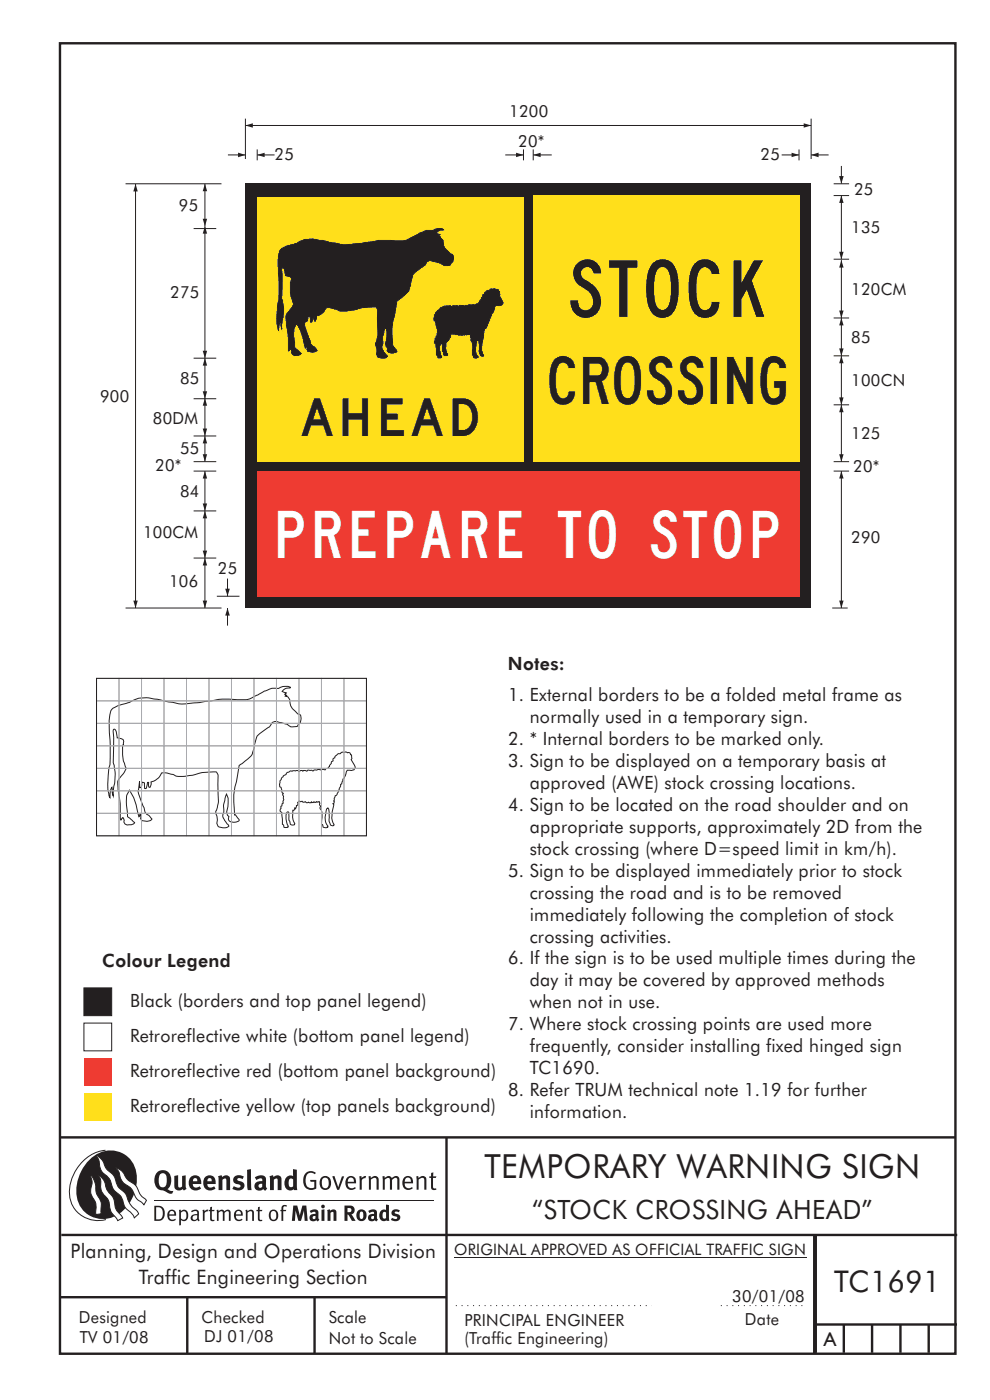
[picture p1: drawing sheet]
<svg xmlns="http://www.w3.org/2000/svg" width="210mm" height="297mm" viewBox="0 0 210 297" stroke-linecap="round" stroke-linejoin="round" font-family="sans-serif">
<g fill="none" stroke="#231f20" stroke-width=".51">
<path d="M12.7 9.2h190v278h-190zM12.7 241.3h190M94.7 241.4v45.8M12.7 275.2h82M13 262h190M39.7 275.2v12M66.7 275.2v12M172.7 262.2v25M173 262.1v24.9M173 281h30M179 281v6M185 281v6"/>
<path d="M191 281v6M197 281v6"/>
</g>
<path d="M96.3 266.7h74.7" fill="none" stroke="#231f20" stroke-width=".21"/>
<g fill="#231f20">
<path d="M64.9 248.8a1.61 1.61 0 0 1 2.1 0l-.2 .3a1.17 1.17 0 0 0-1.4-.2 1.17 1.17 0 0 0-.6 1.3 1.42 1.42 0 0 0 1.2 1.9l.7-.2v-1.2h-.8l-.1-.4h1.3v1.8a1.82 1.82 0 0 1-2.2 0 1.82 1.82 0 0 1-.6-2.1l.2-.7z" fill-rule="evenodd"/>
<path d="M68.2 249.7a1.77 1.77 0 0 0 .4 2.7 1.39 1.39 0 0 0 1.4-.5 1.39 1.39 0 0 0 .2-1.5 1.19 1.19 0 0 0-2-.7zM68.5 250a.83 .83 0 0 1 1 .1 .83 .83 0 0 1 .2 .9 .75 .75 0 0 1-.6 1.1 .75 .75 0 0 1-.8-.8v-1z" fill-rule="evenodd"/>
<path d="M70.5 249.6l.4-.1 .8 2.4 .8-2.3h.5l-1.1 2.8h-.4z" fill-rule="evenodd"/>
<path d="M73.6 249.9a1.74 1.74 0 0 0 .5 2.5l.9-.1 .5-.2-.2-.3a.89 .89 0 0 1-1.1 .2 .89 .89 0 0 1-.4-1h1.7a1.15 1.15 0 0 0-.4-1.3 1.15 1.15 0 0 0-1.5 .2zM74 250a.67 .67 0 0 1 .8-.1 .67 .67 0 0 1 .3 .8h-1.3z" fill-rule="evenodd"/>
<path d="M76.2 249.6l.4-.1 .1 .4 .5-.4h.5l-.2 .5a.61 .61 0 0 0-.8 .6v1.8h-.4z" fill-rule="evenodd"/>
<path d="M78.1 249.6l.5-.1 .1 .4a.89 .89 0 0 1 .9-.4 .89 .89 0 0 1 .7 .7v2.2h-.4v-2.2l-.1-.2-.3-.1-.8 .4v2.1h-.4z" fill-rule="evenodd"/>
<path d="M81.1 249.6l.4-.1 .1 .4a.83 .83 0 0 1 .8-.4 .83 .83 0 0 1 .7 .4 .86 .86 0 0 1 .9-.4 .86 .86 0 0 1 .7 .7v2.2h-.4l-.1-2.3a.5 .5 0 0 0-.8 0l-.2 .2v2.1h-.5v-2.2l-.4-.3-.7 .4v2.1h-.4z" fill-rule="evenodd"/>
<path d="M85.7 249.9a1.74 1.74 0 0 0 .5 2.5l.9-.1 .5-.2-.2-.3a.89 .89 0 0 1-1.1 .2 .89 .89 0 0 1-.4-1h1.7a1.15 1.15 0 0 0-.5-1.3 1.15 1.15 0 0 0-1.4 .2zM86 250a.67 .67 0 0 1 .9-.1 .67 .67 0 0 1 .3 .8h-1.3z" fill-rule="evenodd"/>
<path d="M88.3 249.6l.4-.1 .1 .4a.89 .89 0 0 1 .9-.4 .89 .89 0 0 1 .7 .7v2.2h-.4v-2.2l-.1-.2-.3-.1-.8 .4v2.1h-.4z" fill-rule="evenodd"/>
<path d="M91.5 248.8l.4-.1v.9h.7l-.2 .3h-.5v2.1l.1 .1h.5l.1 .3a.71 .71 0 0 1-1.2-.6v-1.9h-.3v-.3h.3z" fill-rule="evenodd"/>
<path d="M37 249.5l.8-.2v2a.46 .46 0 0 0 .2 .6 .46 .46 0 0 0 .6-.2v-2.2l.8-.2v2.4l.2 .5-.6 .4-.2-.4a1.03 1.03 0 0 1-1.2 .3 1.03 1.03 0 0 1-.6-1.1z" fill-rule="evenodd"/>
<path d="M40.4 249.8a1.64 1.64 0 0 0 0 2.2 1.64 1.64 0 0 0 2.3 .1l-.4-.4a.78 .78 0 0 1-.9 .3 .78 .78 0 0 1-.5-.8h1.8a1.37 1.37 0 0 0-.6-1.7 1.37 1.37 0 0 0-1.7 .3zM41 250.1a.48 .48 0 0 1 .7-.1 .48 .48 0 0 1 .2 .6h-1z" fill-rule="evenodd"/>
<path d="M43.5 249.8a1.65 1.65 0 0 0-.2 1.9 1.65 1.65 0 0 0 1.9 .8l.5-.4-.3-.4a.78 .78 0 0 1-.9 .3 .78 .78 0 0 1-.5-.8h1.8a1.37 1.37 0 0 0-.6-1.7 1.37 1.37 0 0 0-1.7 .3zM44.1 250.1a.48 .48 0 0 1 .6-.1 .48 .48 0 0 1 .2 .6h-.9z" fill-rule="evenodd"/>
<path d="M46.3 249.5l.7-.2 .1 .4a.95 .95 0 0 1 1-.3 .95 .95 0 0 1 .7 .8v2.3h-.8v-2.3l-.3-.2-.5 .3v2.2h-.8z" fill-rule="evenodd"/>
<path d="M49.7 249.7a1.73 1.73 0 0 1 2-.1l-.2 .5-.6-.2a.42 .42 0 0 0-.6 .3l.2 .3a1.23 1.23 0 0 1 1.4 1 1.47 1.47 0 0 1-2.3 .9l-.3-.2 .3-.6 .7 .3a.47 .47 0 0 0 .7-.3 .87 .87 0 0 0-1-.5l-.4-.2-.1-.4z" fill-rule="evenodd"/>
<path d="M54.1 249.8l.3 .5 .3-.2a.62 .62 0 0 1 .9 .1v.4a1.21 1.21 0 0 0-1.3 .3 1.21 1.21 0 0 0-.2 1.3 1.19 1.19 0 0 0 1.7 0l.5 .4 .4-.5-.3-.3v-1.4a.96 .96 0 0 0-1.3-1.1zM55 251.2l.6-.1v.7a.43 .43 0 0 1-.6 .1 .43 .43 0 0 1 0-.7z" fill-rule="evenodd"/>
<path d="M57.2 249.5l.7-.2 .1 .4a.95 .95 0 0 1 1-.3 .95 .95 0 0 1 .7 .8v2.3h-.8v-2.3l-.3-.2-.5 .3v2.2h-.8z" fill-rule="evenodd"/>
<path d="M62.2 248v1.5a1.29 1.29 0 0 0-1.4 .2 1.29 1.29 0 0 0-.5 1.3 1.24 1.24 0 0 0 .5 1.3 1.24 1.24 0 0 0 1.5 0l.1 .2h.7l-.1-4.3zM61.5 250.1l.4-.1 .3 .2v1.5l-.3 .1a.48 .48 0 0 1-.6-.4 1.52 1.52 0 0 1 .2-1.3z" fill-rule="evenodd"/>
<path d="M52.4 248.2l.8-.2 .2 4.5h-.8l-.1-.2z" fill-rule="evenodd"/>
</g>
<path d="M22.4 244a9 9 0 0 0-7.4 10.9 6.2 6.2 0 0 0 7.5 3.8M32.7 254.6h59.4" fill="none" stroke="#231f20" stroke-width=".21"/>
<path d="M19.1 245.9a5.7 5.7 0 0 1 6.5-1.4 5.7 5.7 0 0 1 3.4 5.7 8.6 8.6 0 0 1-6.2 8.3 5.7 5.7 0 0 1-6.5-7 9.9 9.9 0 0 1 2.8-5.6z" fill-rule="evenodd" fill="#231f20"/>
<path d="M24.4 247.7a3.1 3.1 0 0 1 2.3 2.2l.8 .7a3.2 3.2 0 0 1 2 2.4l.4 .6 1.2 1.1-.6 .9-.2-.3a3.5 3.5 0 0 1-1.9-2.1 3.8 3.8 0 0 0-2.1-2.2 3.5 3.5 0 0 1-1-2.2zM20.4 245.1a3.4 3.4 0 0 1 1.9 2.5l.7 .8a3.3 3.3 0 0 1 1.7 2.6 4.4 4.4 0 0 0 1.7 2l.3 .3a6.1 6.1 0 0 0 2.5 3.7l.2 .5-.9 .9a6.1 6.1 0 0 0-1.9-2.3l-.4-.7a3.6 3.6 0 0 0-1.9-2.8l-.6-1a3.6 3.6 0 0 0-1.9-2.8 3.7 3.7 0 0 1-.8-2.4zM21 249.3a3.4 3.4 0 0 1 1.5 2.7l.6 1a3.8 3.8 0 0 1 1.4 3.1l.3 .7 1.2 1.6-1 .5-.5-.7a3.2 3.2 0 0 1-1.3-2.8 4.3 4.3 0 0 0-1.4-2.2 4.7 4.7 0 0 1-.5-2.9zM19.2 249.3a5.1 5.1 0 0 1 1.2 3.7l.3 .7a3.1 3.1 0 0 1 .7 3l.1 .8-1.1 .2-.1-.8a3.5 3.5 0 0 0-.9-3.3 3.6 3.6 0 0 1 .1-2.5z" fill-rule="evenodd" fill="#fff" stroke="#231f20" stroke-width=".21"/>
<g fill="#231f20">
<path d="M33.4 248.7a2.51 2.51 0 0 0 .4 3.7l.8 .1a2.78 2.78 0 0 0 2 .7l.2-.6h-.6l-.7-.3a2.56 2.56 0 0 0 0-3.8 1.83 1.83 0 0 0-2.1 .2zM34 249.1a.87 .87 0 0 1 1 0 .87 .87 0 0 1 .4 .9v.4a1.17 1.17 0 0 1-.9 1.5l-.3-.1a2.38 2.38 0 0 1-.2-2.7z" fill-rule="evenodd"/>
<path d="M33.1 256.1v2.6a1.12 1.12 0 0 0 1.2-.3 1.12 1.12 0 0 0 .2-1.2l-.1-.5-.3-.4zM32.7 255.8h1.1a1.67 1.67 0 0 1 1.2 1.6 1.67 1.67 0 0 1-1.3 1.6h-1zM36.1 257.1l-.2 .5h1.1a.55 .55 0 0 0-.3-.6 .55 .55 0 0 0-.6 .1zM35.8 256.9a.95 .95 0 0 1 1.2-.1 .95 .95 0 0 1 .4 1.1h-1.5a.72 .72 0 0 0 .4 .8 .72 .72 0 0 0 .9-.2l.1 .3a1.15 1.15 0 0 1-1.5 0 1.15 1.15 0 0 1-.2-1.5zM38.4 257.3v1.2a.7 .7 0 0 0 .9 .1 .7 .7 0 0 0 .2-.9 .61 .61 0 0 0-.4-.7 .61 .61 0 0 0-.7 .3zM38 256.7l.3-.1 .1 .4a.95 .95 0 0 1 1.2-.2 .95 .95 0 0 1 .3 1.2 .92 .92 0 0 1-.5 .9 .92 .92 0 0 1-1-.1v1.1l-.4 .1zM40.9 258a.5 .5 0 0 0 .2 .8 .5 .5 0 0 0 .7-.4v-.6zM40.5 256.9a1 1 0 0 1 1.7 .3v1.4l.2 .2-.2 .3-.3-.4a.78 .78 0 0 1-1.4 0 .78 .78 0 0 1 .8-1.1h.5a.58 .58 0 0 0-.3-.7 .58 .58 0 0 0-.7 .2zM43 256.7l.3-.1 .1 .4 .3-.3 .5-.1-.2 .4a.52 .52 0 0 0-.6 .5v1.5h-.4zM44.6 256.1l.4-.1-.1 .7h.6l-.1 .2h-.5v1.5a.35 .35 0 0 0 .6 .3v.3a.57 .57 0 0 1-.6 .1 .57 .57 0 0 1-.3-.6v-1.6h-.3v-.2h.3zM45.9 256.7l.4-.1 .1 .4 .2-.2a.64 .64 0 0 1 1 .2 .7 .7 0 0 1 .8-.4 .7 .7 0 0 1 .5 .6v1.8h-.4v-1.7l-.2-.4-.7 .4v1.7h-.3v-1.7a.38 .38 0 0 0-.3-.4 .38 .38 0 0 0-.5 .2l-.1 .2v1.7h-.4zM50.2 257.1l-.2 .5h1.1a.55 .55 0 0 0-.2-.6 .55 .55 0 0 0-.7 .1zM49.9 256.9a.95 .95 0 0 1 1.2-.1 .95 .95 0 0 1 .4 1.1h-1.5a.72 .72 0 0 0 .4 .8 .72 .72 0 0 0 .9-.2l.1 .3a1.15 1.15 0 0 1-1.5 0 1.15 1.15 0 0 1-.2-1.5zM52.1 256.7l.3-.1 .1 .4a.72 .72 0 0 1 .8-.4 .72 .72 0 0 1 .6 .6v1.8h-.4v-1.6a.45 .45 0 0 0-.3-.5 .45 .45 0 0 0-.5 .2l-.2 .2v1.7h-.3zM54.7 256.1l.4-.1v.7h.6l-.1 .2h-.5v1.5a.35 .35 0 0 0 .5 .3v.3a.57 .57 0 0 1-.6 .1 .57 .57 0 0 1-.3-.6v-1.6h-.3v-.2h.3zM57.6 257.1l-.2 .7a.65 .65 0 0 0 .3 .8 .65 .65 0 0 0 .8-.2l.1-.1a.93 .93 0 0 0-.7-1.4zM57.3 256.9a1.12 1.12 0 0 1 1.4 0 1.12 1.12 0 0 1 .2 1.5 1.01 1.01 0 0 1-1.2 .6 1.01 1.01 0 0 1-.7-1.2zM59.9 255.8l.5-.2 .5 .2-.2 .2-.3-.1-.3 .2v.6h.6l-.1 .2h-.5v2.1h-.4v-2.1h-.2v-.2h.2zM62.2 255.8l-.3 3.2h.7l.1-2.3 .6 2.3h.5l.7-2.3 .1 2.3h.7l-.3-3.2h-.9l-.5 2.1-.5-2.1zM65.7 256.9l.3 .4a.51 .51 0 0 1 .5-.3 .51 .51 0 0 1 .4 .4v.1a.88 .88 0 0 0-1.1 .4 .88 .88 0 0 0 .2 1.1 .9 .9 0 0 0 1.1-.2l.3 .3 .4-.4-.3-.3v-1a.87 .87 0 0 0-.4-.9 .87 .87 0 0 0-1 .2zM66.4 258h.5v.5l-.1 .1h-.3l-.2-.2zM68.2 256.7v2.3h.6v-2.4zM68.1 255.9a.4 .4 0 0 0 .8 0 .4 .4 0 0 0-.8 0zM69.4 256.7l.1 2.3h.6v-1.7a.33 .33 0 0 1 .4-.2 .33 .33 0 0 1 .2 .3v1.6h.7v-1.7a.75 .75 0 0 0-.6-.7 .75 .75 0 0 0-.8 .2v-.3zM73.1 255.8v3.2h.6v-1.4l.3 .3 .7 1.1h.7l-.9-1.4a.94 .94 0 0 0 .7-1 .94 .94 0 0 0-.9-.8zM73.7 256.3a.51 .51 0 0 1 .7 .1 .51 .51 0 0 1-.1 .7l-.6 .1zM75.9 256.9a1.19 1.19 0 0 0-.1 1.7 1.19 1.19 0 0 0 1.7 0 1.19 1.19 0 0 0 0-1.6 1.19 1.19 0 0 0-1.6-.1zM76.5 257.1l.2-.1a.99 .99 0 0 1 0 1.6 1.06 1.06 0 0 1-.2-1.5zM78.1 256.9l.3 .4a.51 .51 0 0 1 .5-.3 .51 .51 0 0 1 .4 .4v.1a.88 .88 0 0 0-1.1 .4 .88 .88 0 0 0 .2 1.1 .9 .9 0 0 0 1.1-.2l.3 .3 .4-.4-.2-.3v-1a.87 .87 0 0 0-.5-.9 .87 .87 0 0 0-1 .2zM78.9 258h.4v.5l-.1 .1h-.3l-.2-.2zM81.9 255.5v1.2a1.2 1.2 0 0 0-1.4 .6 1.2 1.2 0 0 0 .2 1.4l.5 .3 .8-.1v.1h.6l-.1-3.4zM81.4 257.1l.5 .1-.1 1.2a.46 .46 0 0 1-.5 0 .46 .46 0 0 1-.2-.5zM83.3 256.8a.79 .79 0 0 0-.2 .9 .79 .79 0 0 0 1 .4 .33 .33 0 0 1 0 .5 .33 .33 0 0 1-.5 0l-.5-.3-.2 .5a1.15 1.15 0 0 0 1.2 .3 1.15 1.15 0 0 0 .8-1 1.49 1.49 0 0 0-1.2-.8 .4 .4 0 0 1 .3-.3 .4 .4 0 0 1 .4 .1l.2 .1 .2-.4a1.47 1.47 0 0 0-1.5 0z" fill-rule="evenodd"/>
</g>
<path d="M17.8 209.6h5.9v5.9h-5.9z" fill-rule="evenodd" fill="#231f20" stroke="#231f20" stroke-width=".21"/>
<path d="M17.8 232h5.9v5.9h-5.9z" fill-rule="evenodd" fill="#ffdf1b"/>
<path d="M17.8 224.5h5.9v5.9h-5.9z" fill-rule="evenodd" fill="#ee1d23"/>
<path d="M17.8 217h5.9v5.9h-5.9z" fill-rule="evenodd" fill="#fff" stroke="#231f20" stroke-width=".21"/>
<path d="M96.7 277h41.5M152.9 277h17.4" fill="none" stroke="#231f20" stroke-width=".21" stroke-dasharray=".2 1" stroke-linecap="butt"/>
<path d="M52.1 26.6h120M20.5 143.9h57.2v33.4h-57.2zM23.9 150.3a6.4 6.4 0 0 1 2.8-1l.4-.2a7 7 0 0 1 5.9-.8l3.1 .6a17.2 17.2 0 0 0 7.7-.1 29.9 29.9 0 0 1 8.1-.4 4.2 4.2 0 0 0 2.4-.9l2.1-1a3.5 3.5 0 0 1 2.7-.4 2.48 2.48 0 0 1 2.5-.2l-.4 .1a1.54 1.54 0 0 0-1.3 .7l.8 .3-.3 .3 .4 .3-.3 .1 .5 .1 .3 .4a3.6 3.6 0 0 0 2.4 3.4 1.76 1.76 0 0 1-.4 2.1l-.3 .4-1.2 .1a7.5 7.5 0 0 0-3.7-1.1l-.4 .3-.5 .8-1.8 1.2a3.7 3.7 0 0 0-1.5 3.1 3.5 3.5 0 0 1-1.9 2.9l-1.3 1-.5 3.4a17.5 17.5 0 0 0-.4 7.1h.2l.7 1a1.48 1.48 0 0 1-2.2 0v-.7l-.3-.2-.1-.7a5.5 5.5 0 0 0-.1-3.8l-.3 1.2a4 4 0 0 0-.2 2.3l-.1 .4a2.28 2.28 0 0 0 .9 2.5l.2 .2a.75 .75 0 0 1-1.1 .5 1.15 1.15 0 0 1-1.4-1v-1.2a1.9 1.9 0 0 1 .1-2.1l.2-1.3v-5.5l-.5-.8-1.4 .1a8.8 8.8 0 0 0-3.5 .6l-3 .3-2.5-.7h-1.1a3.3 3.3 0 0 1-2.3 1.9l.1 .4-.3 .7a.71 .71 0 0 1-.3-1h-.2l-.2 1.1-.3 .2h-.1l-.1-1.2-.5-.2-.1 .9-.1 .3h-.3v-1.3l-.3 2.1 1.3 3.5a1.69 1.69 0 0 0 1.1 1.7l.5 .6a1.64 1.64 0 0 1-2.3 .1l-.2-1.1-.2 .6-1.1-4.1-.9-1.6-.1 .1a5.3 5.3 0 0 0-.4 4.3v1.2l1.6 1.3a1.48 1.48 0 0 1-2.2 .1l-.1-.2a.62 .62 0 0 0-.3-.9l-.3 .5-.2-.4v-3.4l-.5-3.4a2.21 2.21 0 0 1 1-2.4l.3-.4a1.36 1.36 0 0 0 .1-1.9 9.1 9.1 0 0 1-.2-4.8 1.13 1.13 0 0 0-1.3-.8l-.2-1.2-.2-.4-.3-.2-.2 .1v.3l.1 4.3a6.8 6.8 0 0 0 .1 2.9 17.4 17.4 0 0 1-.2 5.9v.7l-.3-1.9-.3 1.1-.1 1.1a14.4 14.4 0 0 1 0-7.3l.1-3.5a31.5 31.5 0 0 1 0-7l.1-.7zM60.1 164.6l.6-.3v-.3a2.9 2.9 0 0 1 2-.4l.4-.1 .3 .2 .4-.2 .4 .1 .6-.1 .3 .1 .2-.2 1.1 .2 1-.3h1.4a2.23 2.23 0 0 0 1.6-1.8l.3-.1v-.5l.3-.1 .2-.4a1.02 1.02 0 0 1 1-.5l.4-.3 .8-.1 .4 .2a.47 .47 0 0 1 .6 .4l.3 .8-.2 .2 .9 1.7a.87 .87 0 0 1-1.2 .6h-.5l-.1 .2-.6 1.4-.3 .3-.2 1-.2 .1v.4l-.6 1.3-.3 .6-.3 .1-.3 1.1 .1 .2-.1 .3-.2 .1 .2 .2-.3 1.5a3.4 3.4 0 0 0 .4 2.7l-.1 .2-.3 .1-.4-.2a5.3 5.3 0 0 1-.3-2.7l-.2-.9-.3 .2-.3 1.8 .1 .9 .5 1-.2 .2h-.7a2.04 2.04 0 0 1-.4-2.1 1.96 1.96 0 0 0-.4-1.8l.1-.6-.2-.4 .1-.2-.2-.3-.4 .1-.1-.1-.4 .2-.2-.2-.3 .2-.2-.2a.38 .38 0 0 1-.7 .1 .38 .38 0 0 1-.6-.1l-.5 .1-.2-.2h-.7l-.3 .3 .1 .2-.1 .3-.2 .1-.2 .6-.2-.1 .1 .3-.5 .2a4.1 4.1 0 0 0 .4 2.9l-.1 .2h-.3l-.5-.1-.3-.9-.1-1.7-.1-.1-.3 .2a3.6 3.6 0 0 0 .4 2.9l-.3 .2h-.6l-.1-.5-.3-.1-.2-2.6a.5 .5 0 0 1-.1-.9v-.3l.2-.2a.41 .41 0 0 1 .3-.5l.1-1.5-.2-.4 .1-.2-.3-.2-.1-.8a1.8 1.8 0 0 1-.3-1.7z" fill="none" stroke="#231f20" stroke-width=".21"/>
<g fill="none" stroke="#a8a9ad" stroke-width=".21">
<path d="M20.5 143.9h4.7v4.8h-4.7zM20.5 148.7h4.7v4.8h-4.7zM20.5 153.5h4.7v4.7h-4.7zM20.5 158.2h4.7v4.8h-4.7zM25.2 143.9h4.8v4.8h-4.8zM25.2 148.7h4.8v4.8h-4.8zM25.2 153.5h4.8v4.7h-4.8zM25.2 158.2h4.8v4.8h-4.8zM30 143.9h4.8v4.8h-4.8zM30 148.7h4.8v4.8h-4.8zM30 153.5h4.8v4.7h-4.8zM30 158.2h4.8v4.8h-4.8z"/>
<path d="M34.8 143.9h4.8v4.8h-4.8zM34.8 148.7h4.8v4.8h-4.8zM34.8 153.5h4.8v4.7h-4.8zM34.8 158.2h4.8v4.8h-4.8zM39.6 143.9h4.7v4.8h-4.7zM39.6 148.7h4.7v4.8h-4.7zM39.6 153.5h4.7v4.7h-4.7zM39.6 158.2h4.7v4.8h-4.7zM44.3 143.9h4.8v4.8h-4.8zM44.3 148.7h4.8v4.8h-4.8zM44.3 153.5h4.8v4.7h-4.8zM44.3 158.2h4.8v4.8h-4.8z"/>
<path d="M49.1 143.9h4.8v4.8h-4.8zM49.1 148.7h4.8v4.8h-4.8zM49.1 153.5h4.8v4.7h-4.8zM49.1 158.2h4.8v4.8h-4.8zM53.9 143.9h4.7v4.8h-4.7zM53.9 148.7h4.7v4.8h-4.7zM53.9 153.5h4.7v4.7h-4.7zM53.9 158.2h4.7v4.8h-4.7zM58.6 143.9h4.8v4.8h-4.8zM58.6 148.7h4.8v4.8h-4.8zM58.6 153.5h4.8v4.7h-4.8zM58.6 158.2h4.8v4.8h-4.8z"/>
<path d="M63.4 143.9h4.8v4.8h-4.8zM63.4 148.7h4.8v4.8h-4.8zM63.4 153.5h4.8v4.7h-4.8zM63.4 158.2h4.8v4.8h-4.8zM68.2 143.9h4.8v4.8h-4.8zM68.2 148.7h4.8v4.8h-4.8zM68.2 153.5h4.8v4.7h-4.8zM68.2 158.2h4.8v4.8h-4.8zM73 143.9h4.7v4.8h-4.7zM73 148.7h4.7v4.8h-4.7zM73 153.5h4.7v4.7h-4.7zM73 158.2h4.7v4.8h-4.7z"/>
<path d="M20.5 163h4.7v4.8h-4.7zM20.5 167.8h4.7v4.7h-4.7zM20.5 172.5h4.7v4.8h-4.7zM25.2 163h4.8v4.8h-4.8zM25.2 167.8h4.8v4.7h-4.8zM25.2 172.5h4.8v4.8h-4.8zM30 163h4.8v4.8h-4.8zM30 167.8h4.8v4.7h-4.8zM30 172.5h4.8v4.8h-4.8zM34.8 163h4.8v4.8h-4.8zM34.8 167.8h4.8v4.7h-4.8zM34.8 172.5h4.8v4.8h-4.8z"/>
<path d="M39.6 163h4.7v4.8h-4.7zM39.6 167.8h4.7v4.7h-4.7zM39.6 172.5h4.7v4.8h-4.7zM44.3 163h4.8v4.8h-4.8zM44.3 167.8h4.8v4.7h-4.8zM44.3 172.5h4.8v4.8h-4.8zM49.1 163h4.8v4.8h-4.8zM49.1 167.8h4.8v4.7h-4.8zM49.1 172.5h4.8v4.8h-4.8zM53.9 163h4.7v4.8h-4.7zM53.9 167.8h4.7v4.7h-4.7zM53.9 172.5h4.7v4.8h-4.7z"/>
<path d="M58.6 163h4.8v4.8h-4.8zM58.6 167.8h4.8v4.7h-4.8zM58.6 172.5h4.8v4.8h-4.8zM63.4 163h4.8v4.8h-4.8zM63.4 167.8h4.8v4.7h-4.8zM63.4 172.5h4.8v4.8h-4.8zM68.2 163h4.8v4.8h-4.8zM68.2 167.8h4.8v4.7h-4.8zM68.2 172.5h4.8v4.8h-4.8zM73 163h4.7v4.8h-4.7zM73 167.8h4.7v4.7h-4.7zM73 172.5h4.7v4.8h-4.7z"/>
</g>
<g fill="#231f20">
<path d="M52 26.6l1.6-.4v.9z"/>
<path d="M170.5 26.2l1.6 .4-1.6 .5z"/>
</g>
<path d="M107.2 32.9h3.8" fill="none" stroke="#231f20" stroke-width=".21"/>
<path d="M109.5 32.4l1.6 .5-1.6 .4z" fill="#231f20"/>
<path d="M54.6 31.7v2.3M111 31.7v2.3M113.1 31.7v2.3M172.1 25.2v8.5M176.8 39h3.3M176.8 41.5h3.3M176.8 75.5h3.3M176.8 99.9h3.3M176.8 97.9h3.3M176.8 85.9h3.3M178.5 99.9v29.1" fill="none" stroke="#231f20" stroke-width=".21"/>
<g fill="#231f20">
<path d="M178.5 99.9l.4 1.6h-.9z"/>
<path d="M178 127.4h.9l-.4 1.6z"/>
</g>
<path d="M178.5 75.5v10.4" fill="none" stroke="#231f20" stroke-width=".21"/>
<g fill="#231f20">
<path d="M178.5 75.5l.4 1.6h-.9z"/>
<path d="M178 84.3h.9l-.4 1.6z"/>
</g>
<path d="M178.5 35.2v3.8" fill="none" stroke="#231f20" stroke-width=".21"/>
<path d="M178 37.4h1l-.5 1.5z" fill="#231f20"/>
<path d="M48.3 32.9h3.8" fill="none" stroke="#231f20" stroke-width=".21"/>
<path d="M50.5 32.4l1.6 .5-1.6 .5z" fill="#231f20"/>
<path d="M172 32.9h3.8" fill="none" stroke="#231f20" stroke-width=".21"/>
<path d="M172.1 32.9l1.5-.5v1z" fill="#231f20"/>
<path d="M169.5 31.7v2.3" fill="none" stroke="#231f20" stroke-width=".21"/>
<path d="M52.1 39h120v90h-120z" fill-rule="evenodd" fill="#231f20"/>
<path d="M113.1 41.5h56.5v56.4h-56.5z" fill-rule="evenodd" fill="#ffdf1b"/>
<path d="M54.6 99.9h115v26.6h-115z" fill-rule="evenodd" fill="#ee3b32"/>
<path d="M54.5 41.7h56.5v56.2h-56.5z" fill-rule="evenodd" fill="#ffdf1b"/>
<path d="M178.5 85.9v12" fill="none" stroke="#231f20" stroke-width=".21"/>
<g fill="#231f20">
<path d="M178.5 85.9l.4 1.6h-.9z"/>
<path d="M178 96.4h.9l-.4 1.6z"/>
</g>
<path d="M178.5 41.5v13.5" fill="none" stroke="#231f20" stroke-width=".21"/>
<g fill="#231f20">
<path d="M178.5 41.5l.4 1.6h-.9z"/>
<path d="M178 53.4h.9l-.4 1.6z"/>
</g>
<path d="M176.8 55h3.3M178.5 55.2v12.3M176.8 67.5h3.3" fill="none" stroke="#231f20" stroke-width=".21"/>
<g fill="#231f20">
<path d="M178.5 55.2l.4 1.6h-.9z"/>
<path d="M178 65.9h.9l-.4 1.6z"/>
</g>
<path d="M178.5 67.5v8" fill="none" stroke="#231f20" stroke-width=".21"/>
<g fill="#231f20">
<path d="M178.5 67.4l.4 1.6h-.9z"/>
<path d="M178 73.9h.9l-.4 1.6z"/>
</g>
<path d="M52.1 25.2v8.5M54.6 32.9h3.6M176.5 129h3.3" fill="none" stroke="#231f20" stroke-width=".21"/>
<path d="M59.7 52.8a4.4 4.4 0 0 0-.7 2.7v1.8a29.1 29.1 0 0 1-.2 8.5l-.1 2.6 .4 1.7 .1-1 .3-1 .3 1.7v-.9a11.7 11.7 0 0 0 0-5.6v-6.4l.2-.1 .2 .2 .3 1.5 1 .2 .2 .2 .1 .4a8.5 8.5 0 0 0 .4 5.3l-.6 1.1a2.16 2.16 0 0 0-.9 2.4l.4 3v3l.2 .4 .2-.4a.33 .33 0 0 1 .4 .1 .33 .33 0 0 1 0 .4 .74 .74 0 0 0 .3 .8 .74 .74 0 0 0 .8 0l.7-.1 .2-.3-1.4-1.2-.1-1.8a3.8 3.8 0 0 1 .5-3.3 14.4 14.4 0 0 1 1.9 5.1l.2-.5 .2 1a1.67 1.67 0 0 0 1.7 .3l.4-.3-1.3-1.3-1.4-4.1 .3-1.9v1.2h.2l.2-.3 .1-.8 .4 .2 .1 1 .1 .1 .2-.2 .2-1h.2v.6l.1 .3h.2l.2-.6v-.4l.7-.3a2.85 2.85 0 0 0 1.4-1.5h1l.8 .3a6.2 6.2 0 0 0 4.3 .1l1.5-.4 2.9-.2 .4 .7v1.3a16.5 16.5 0 0 1-.3 5.5l-.1 .5 .3 1.4a1.07 1.07 0 0 0 .1 1.1 1.07 1.07 0 0 0 1.1 .4 .92 .92 0 0 0 1-.4l-.2-.3a2.32 2.32 0 0 1-.8-2.7v-1.2l.5-2a5.1 5.1 0 0 1 .1 3.5l.1 .7 .3 .2-.1 .6a1.35 1.35 0 0 0 2.1 .1l-.7-1h-.2l-.1-1.3a11.1 11.1 0 0 1 .5-5.2l.5-3.1 1.4-1.1a3.2 3.2 0 0 0 1.6-2.9 3.1 3.1 0 0 1 1.7-2.8 3.1 3.1 0 0 0 1.8-1.6 2.12 2.12 0 0 1 1.7 .1l1 .2 .8 .6h.3a1.2 1.2 0 0 0 1.3-.7l.3-.2v-.3a1.28 1.28 0 0 0-.2-1.3 3.3 3.3 0 0 1-2-3l-.3-.4-.4-.1 .2-.1-.4-.3 .4-.2-.9-.3a1.78 1.78 0 0 1 1.6-.8 2.62 2.62 0 0 0-2.5 .2 5.4 5.4 0 0 0-3.4 1l-1.1 .6a4.3 4.3 0 0 1-3.2 .6l-.8-.1a27.8 27.8 0 0 0-7 .7 16.4 16.4 0 0 1-7.7-.7l-2.4-.3a7.4 7.4 0 0 0-3.5 1l-1.7 .5zM92.8 65.9l-.4 .7a1.66 1.66 0 0 0-.3 1.4l.2 .1 .2 .9 .3 .3-.2 .2 .3 1-.2 .3 .1 .4-.3 .1v.4l-.2 .2v.3a.47 .47 0 0 0-.2 .4 .47 .47 0 0 0 .4 .4l.1 2.3 .2 .2 .1 .4h.7l.1-.2-.2-.4a3.5 3.5 0 0 1-.1-2.3l.3-.1 .1 .2a2.77 2.77 0 0 0 .5 2.3h.6l.1-.3a3.2 3.2 0 0 1-.4-2.5l.4-.2v-.3l.2 .1 .1-.5 .2-.1 .1-.3-.1-.2 .3-.3h.6l.2 .2 .4-.1a.35 .35 0 0 0 .6 .1l.2 .1h.3l.1-.2 .3 .2 .2-.2 .2 .2 .3-.2 .2 .1a.29 .29 0 0 1 .4 0 .29 .29 0 0 1 0 .4l.2 .4-.1 .3a2.55 2.55 0 0 1 .3 2.4v.8l.2 .1 .1 .5 .5 .1 .4-.2a3.4 3.4 0 0 1-.1-3.6l.1-.1 .2 .2v2.4l.3 .7 .4 .2 .2-.2a4.7 4.7 0 0 1 .1-3.9l-.2-.2 .2-.1v-1l.8-1.1 .5-1.6h.2l.2-1 .3-.2 .4-1.2 .2-.3h.8a.7 .7 0 0 0 .7-.6l-.8-1.5 .2-.2-.1-.7h-.2a.36 .36 0 0 0-.2-.4 .36 .36 0 0 0-.3 0l-.3-.2-.8 .1-.4 .3h-.4l-.6 .5-.1 .3-.3 .1v.4l-.2 .2-.3 .6a1.63 1.63 0 0 1-1.8 1h-1.2l-.4 .2-.2-.1h-.8l-.2 .2-.6-.2-.2 .2a.48 .48 0 0 0-.7 .1l-.3-.3-.5 .1a2.06 2.06 0 0 0-1.7 .6z" fill-rule="evenodd" fill="#231f20" stroke="#231f20" stroke-width=".21"/>
<path d="M54.5 32.9l1.6-.5v.9z" fill="#231f20"/>
<path d="M113.1 32.9h3.9" fill="none" stroke="#231f20" stroke-width=".21"/>
<path d="M113.1 32.9l1.6-.5v.9z" fill="#231f20"/>
<path d="M165.8 32.9h3.7" fill="none" stroke="#231f20" stroke-width=".21"/>
<path d="M167.9 32.4l1.6 .5-1.6 .4z" fill="#231f20"/>
<path d="M28.8 39v90" fill="none" stroke="#231f20" stroke-width=".21"/>
<g fill="#231f20">
<path d="M28.3 127.4h.9l-.4 1.6z"/>
<path d="M28.8 39l.4 1.6h-.9z"/>
</g>
<path d="M26.6 39h20.4M41.1 48.5h4.8M41.1 76h4.8M41.1 84.6h4.8M41.1 92.5h4.8M41.1 118.4h4.8M41.1 108.4h4.8M26.6 129h20.4M46 126.5h4.8M48.3 122.7v3.8" fill="none" stroke="#231f20" stroke-width=".21"/>
<path d="M47.8 124.9h.9l-.4 1.6z" fill="#231f20"/>
<path d="M48.3 129v3.7" fill="none" stroke="#231f20" stroke-width=".21"/>
<path d="M48.3 129l.4 1.6h-.9z" fill="#231f20"/>
<path d="M43.5 118.4v10.6" fill="none" stroke="#231f20" stroke-width=".21"/>
<g fill="#231f20">
<path d="M43.5 118.4l.4 1.6h-.9z"/>
<path d="M43 127.4h.9l-.4 1.6z"/>
</g>
<path d="M43.5 108.4v10" fill="none" stroke="#231f20" stroke-width=".21"/>
<g fill="#231f20">
<path d="M43.5 108.4l.4 1.6h-.9z"/>
<path d="M43 116.8h.9l-.4 1.6z"/>
</g>
<path d="M43.5 99.9v8.5" fill="none" stroke="#231f20" stroke-width=".21"/>
<g fill="#231f20">
<path d="M43.5 99.9l.4 1.6h-.9z"/>
<path d="M43 106.8h.9l-.4 1.6z"/>
</g>
<path d="M43.5 39v9" fill="none" stroke="#231f20" stroke-width=".21"/>
<g fill="#231f20">
<path d="M43.5 39l.4 1.6h-.9z"/>
<path d="M43 46.4h.9l-.4 1.6z"/>
</g>
<path d="M43.5 76v8.6" fill="none" stroke="#231f20" stroke-width=".21"/>
<g fill="#231f20">
<path d="M43.5 76l.4 1.6h-.9z"/>
<path d="M43 83h.9l-.4 1.6z"/>
</g>
<path d="M43.5 84.5v8" fill="none" stroke="#231f20" stroke-width=".21"/>
<g fill="#231f20">
<path d="M43.5 84.5l.4 1.6h-.9z"/>
<path d="M43 90.9h.9l-.4 1.6z"/>
</g>
<path d="M43.5 48v28" fill="none" stroke="#231f20" stroke-width=".21"/>
<g fill="#231f20">
<path d="M43.5 48l.4 1.6h-.9z"/>
<path d="M43 74.4h.9l-.4 1.6z"/>
</g>
<path d="M41.1 97.9h4.8M41.1 99.9h4.8M43.5 92.5v5.4" fill="none" stroke="#231f20" stroke-width=".21"/>
<g fill="#231f20">
<path d="M43 96.4h.9l-.4 1.6z"/>
<path d="M43.5 92.5l.4 1.6h-.9z"/>
</g>
<text font-size="12" fill="#231f20" x="121" y="67.2">STOCK</text>
<text font-size="10" fill="#231f20" x="116.5" y="85.7">CROSSING</text>
<text font-size="10" fill="#fff" x="59" y="118.3">PREPARE TO STOP</text>
<text font-size="8" fill="#231f20" x="64" y="92.5">AHEAD</text>
<text font-size="7.1" fill="#231f20" x="102.8" y="249.9">TEMPORARY WARNING SIGN</text>
<text font-size="6.3" fill="#231f20" x="177" y="274">TC1691</text>
<text font-size="5.6" fill="#231f20" x="112.9" y="258.7">“STOCK CROSSING AHEAD”</text>
<g font-size="4.2" fill="#231f20">
<text x="15" y="266.8">Planning, Design and Operations Division</text>
<text x="29.4" y="272.4">Traffic Engineering Section</text>
<text x="174.7" y="285.6">A</text>
</g>
<g font-size="3.9" fill="#231f20">
<text x="107.7" y="142.2">Notes:</text>
<text x="107.8" y="148.8">1. External borders to be a folded metal frame as</text>
<text x="112.4" y="153.4">normally used in a temporary sign.</text>
<text x="107.8" y="158.1">2. * Internal borders to be marked only.</text>
<text x="107.8" y="162.7">3. Sign to be displayed on a temporary basis at</text>
<text x="112.4" y="167.4">approved (AWE) stock crossing locations.</text>
<text x="107.8" y="172">4. Sign to be located on the road shoulder and on</text>
<text x="112.4" y="176.7">appropriate supports, approximately 2D from the</text>
<text x="107.8" y="186">5. Sign to be displayed immediately prior to stock</text>
<text x="112.4" y="181.3">stock crossing (where D=speed limit in km/h).</text>
<text x="112.4" y="190.6">crossing the road and is to be removed</text>
<text x="112.4" y="195.3">immediately following the completion of stock</text>
<text x="112.4" y="200">crossing activities.</text>
<text x="21.7" y="205.1">Colour Legend</text>
<text x="107.8" y="204.6">6. If the sign is to be used multiple times during the</text>
<text x="112.4" y="209.3">day it may be covered by approved methods</text>
<text x="27.6" y="213.6">Black (borders and top panel legend)</text>
<text x="112.4" y="213.9">when not in use.</text>
<text x="27.6" y="221">Retroreflective white (bottom panel legend)</text>
<text x="107.8" y="218.6">7. Where stock crossing points are used more</text>
<text x="112.4" y="223.2">frequently, consider installing fixed hinged sign</text>
<text x="112.4" y="227.9">TC1690.</text>
<text x="27.6" y="228.5">Retroreflective red (bottom panel background)</text>
<text x="107.8" y="232.5">8. Refer TRUM technical note 1.19 for further</text>
<text x="27.6" y="236">Retroreflective yellow (top panels background)</text>
<text x="112.4" y="237.2">information.</text>
</g>
<g font-size="3.5" fill="#231f20">
<text x="108" y="24.9">1200</text>
<text x="58.3" y="34">25</text>
<text x="109.9" y="31.2">20*</text>
<text x="161.3" y="34">25</text>
<text x="181.2" y="41.3">25</text>
<text x="37.9" y="44.7">95</text>
<text x="180.6" y="49.5">135</text>
<text x="36.1" y="63.2">275</text>
<text x="180.6" y="62.6">120CM</text>
<text x="180.6" y="72.7">85</text>
<text x="38.2" y="81.5">85</text>
<text x="180.6" y="81.9">100CN</text>
<text x="21.2" y="85.3">900</text>
<text x="32.4" y="89.9">80DM</text>
<text x="180.6" y="93.2">125</text>
<text x="32.9" y="100">20*</text>
<text x="38.2" y="96.3">55</text>
<text x="181" y="100.2">20*</text>
<text x="38.2" y="105.5">84</text>
<text x="30.4" y="114.2">100CM</text>
<text x="180.6" y="115.3">290</text>
<text x="35.9" y="124.5">106</text>
<text x="46.2" y="121.9">25</text>
<text x="16.7" y="280.6">Designed</text>
<text x="42.7" y="280.6">Checked</text>
<text x="69.7" y="280.6">Scale</text>
<text x="98.5" y="281.3">PRINCIPAL ENGINEER</text>
<text x="155.3" y="276.2">30/01/08</text>
<text x="158" y="281.2">Date</text>
<text x="16.9" y="284.8">TV 01/08</text>
<text x="43.3" y="284.8">DJ 01/08</text>
<text x="69.7" y="285.2">Not to Scale</text>
<text x="98.5" y="285.1">(Traffic Engineering)</text>
</g>
<text font-size="3.4" fill="#231f20" x="96.3" y="266.3">ORIGINAL APPROVED AS OFFICIAL TRAFFIC SIGN</text>
</svg>
